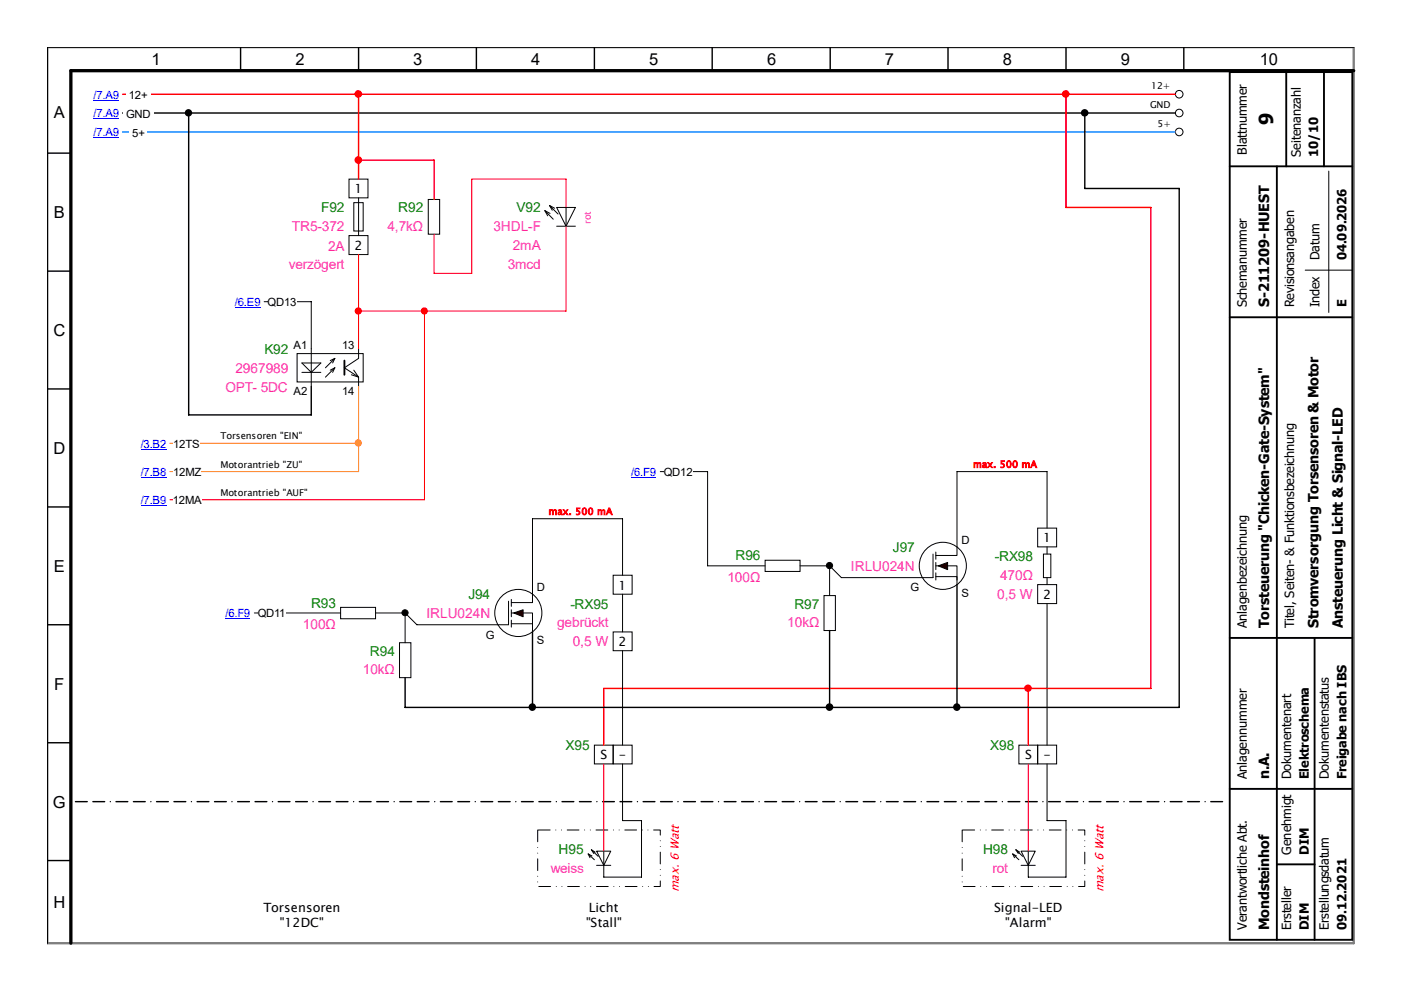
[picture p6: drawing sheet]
<svg xmlns="http://www.w3.org/2000/svg" width="297mm" height="210mm" viewBox="0 0 297 210" stroke-linecap="round" stroke-linejoin="round" font-family="sans-serif">
<path d="M16 170h244" fill="none" stroke="#000" stroke-width=".3" stroke-dasharray="2.5 1.2 2.5 1.2 0 1.2"/>
<circle cx="250" cy="20" r=".81" fill="none" stroke="#000" stroke-width=".21"/>
<path d="M26 20h223.2" fill="none" stroke="#f00" stroke-width=".3"/>
<path d="M26.8 18.8h5.1v2.6h-5.1z" fill="#fff"/>
<g fill="none" stroke="#000" stroke-width=".21">
<circle cx="250" cy="24" r=".81"/>
<circle cx="250" cy="28" r=".81"/>
</g>
<path d="M26 24h223.2" fill="none" stroke="#000" stroke-width=".3"/>
<path d="M26.1 22.8h6.5v2.6h-6.5z" fill="#fff"/>
<path d="M26 28h223.2" fill="none" stroke="#0080ff" stroke-width=".3"/>
<path d="M27.4 26.8h3.8v2.6h-3.8z" fill="#fff"/>
<g fill="none" stroke="#000" stroke-width=".21">
<path d="M220 112h4v4h-4zM130 122h4v4h-4zM130 134h4v4h-4zM132 126v8M220 124h4v4h-4zM222 128v30M126 158h4v4h-4zM130 158h4v4h-4zM216 158h4v4h-4zM220 158h4v4h-4zM222 162v12h4v12h-8v-5.5M124.7 181.1l1.3 1.2"/>
<path d="M124.7 181.1l.4 .8M124.7 181.1l.8 .4M125.4 180.2l1.4 1.4M125.4 180.2l.8 .5M125.4 180.2l.5 .8M126.5 180.5h3l-1.5 3zM126.5 183.5h3M128 180.5v3M214.7 181.1l1.3 1.2M214.7 181.1l.4 .8M214.7 181.1l.8 .4M215.4 180.2l1.4 1.4"/>
<path d="M215.4 180.2l.8 .5M215.4 180.2l.5 .8M216.5 180.5h3l-1.5 3zM216.5 183.5h3"/>
</g>
<path d="M218 162v18.5" fill="none" stroke="#f00" stroke-width=".21"/>
<path d="M226 20v24h18v102h-26v12" fill="none" stroke="#f00" stroke-width=".3"/>
<circle cx="226" cy="19.9" r=".65" fill="#f00"/>
<g fill="none" stroke="#f00" stroke-width=".3">
<path d="M218 146h-90v12"/>
<circle cx="226" cy="19.9" r=".65"/>
</g>
<circle cx="218" cy="145.9" r=".65" fill="#f00"/>
<circle cx="218" cy="145.9" r=".65" fill="none" stroke="#f00" stroke-width=".3"/>
<path d="M114 176h26v12h-26zM204 176h26v12h-26z" fill="none" stroke="#000" stroke-width=".21" stroke-dasharray="2.5 1.2 0 1.2 0 1.2"/>
<path d="M128 162v18.5" fill="none" stroke="#f00" stroke-width=".21"/>
<g fill="none" stroke="#000" stroke-width=".21">
<path d="M221.2 117.5h1.6v5h-1.6zM222 116v1.5M107.8 127.5v5h-2.3M108.4 127.1v1.5M108.4 129.3v1.5M108.4 131.5v1.5M132 138v20M222 122.5v1.5M132 162v12h4v12h-8v-2.5"/>
<circle cx="109.9" cy="130" r="5"/>
</g>
<path d="M108.9 130l2-.7v1.5z" fill="#400000"/>
<g fill="none" stroke="#000" stroke-width=".21">
<path d="M197.8 117.5v5h-2.3M198.4 117.1v1.5M198.4 119.3v1.5M72.2 128.8h7.4v2.4h-7.4zM84.7 136.3h2.4v7.4h-2.4zM108.4 132.2h4.5v1.8M108.4 130h4.5v3M108.9 130l2-.7v1.5zM112.9 126v1.8h-4.5M198.4 121.5v1.5"/>
<circle cx="199.9" cy="120" r="5"/>
</g>
<path d="M198.9 120l2-.7v1.5z" fill="#400000"/>
<g fill="none" stroke="#000" stroke-width=".21">
<path d="M162.2 118.8h7.4v2.4h-7.4zM169.6 120h6.3M175.9 120l2.5 2.5h17.1M175.9 120v6.3M198.4 120h4.5v3M198.9 120l2-.7v1.5zM202.9 116v1.8h-4.5M53.9 130h18.3M79.6 130h6.3M85.9 130l2.5 2.5h17.1M85.9 130v6.3M174.7 126.3h2.4v7.4h-2.4z"/>
<path d="M198.4 122.3h4.5v1.7"/>
<circle cx="175.9" cy="119.9" r=".66"/>
<circle cx="85.9" cy="129.9" r=".65"/>
</g>
<g fill="#000">
<circle cx="175.9" cy="119.9" r=".66"/>
<circle cx="85.9" cy="129.9" r=".65"/>
</g>
<path d="M112.9 134v16h-27v-6.3M202.9 124v26h-27v-16.3" fill="none" stroke="#000" stroke-width=".3"/>
<path d="M54.6 128.7h6v2.6h-6z" fill="#fff"/>
<path d="M140 100h10v20h12.2" fill="none" stroke="#000" stroke-width=".21"/>
<path d="M140.7 98.7h6.2v2.7h-6.2z" fill="#fff"/>
<g fill="none" stroke="#000" stroke-width=".21">
<path d="M56 64h10v18M63 75h14v6h-14zM64 77h4l-2 2zM64 79h4M71 76l-2 2M71 78l-2 2M71 76l-1 .5M71 76l-.5 1M71 78l-1 .5M71 78l-.5 1M74.5 79.5l1.5 .5M75 78.5l1 1.5"/>
<path d="M76 74v2l-3 2 3 2M76 80v2M222 112v-12h-19.1v16M132 122v-12h-19.1v16"/>
</g>
<g fill="none" stroke="#000" stroke-width=".3">
<path d="M230 24v16h20v110h-47.1"/>
<circle cx="230" cy="23.9" r=".65"/>
<circle cx="202.9" cy="149.9" r=".64"/>
</g>
<g fill="#000">
<circle cx="230" cy="23.9" r=".65"/>
<circle cx="202.9" cy="149.9" r=".64"/>
</g>
<path d="M73 76.5v3" fill="none" stroke="#000" stroke-width=".4"/>
<path d="M56.7 62.7h6.2v2.6h-6.2z" fill="#fff"/>
<path d="M74 38h4v4h-4zM74 50h4v4h-4zM75 43h2v6h-2zM76 42v8" fill="none" stroke="#000" stroke-width=".21"/>
<path d="M76 20v18" fill="none" stroke="#f00" stroke-width=".3"/>
<circle cx="76" cy="19.9" r=".66" fill="#f00"/>
<circle cx="76" cy="19.9" r=".66" fill="none" stroke="#f00" stroke-width=".3"/>
<path d="M76 54v20" fill="none" stroke="#f00" stroke-width=".21"/>
<path d="M76 82v12h-40" fill="none" stroke="#ff8000" stroke-width=".21"/>
<path d="M36.7 92.7h5.7v2.6h-5.7z" fill="#fff"/>
<path d="M76 94v6h-40" fill="none" stroke="#ff8000" stroke-width=".21"/>
<circle cx="76" cy="93.9" r=".66" fill="#ff8000"/>
<circle cx="76" cy="93.9" r=".66" fill="none" stroke="#ff8000" stroke-width=".21"/>
<path d="M36.7 98.7h6v2.7h-6z" fill="#fff"/>
<g fill="none" stroke="#000" stroke-width=".3">
<path d="M40 24v64h26v-6"/>
<circle cx="40" cy="23.9" r=".64"/>
</g>
<circle cx="40" cy="23.9" r=".64" fill="#000"/>
<path d="M90.8 42.3h2.4v7.4h-2.4zM115.5 44.7l1.8 1.8M115.5 44.7l.6 1.1M115.5 44.7l1.1 .6M116.5 43.6l1.8 1.8M116.5 43.6l1.1 .6M116.5 43.6l.6 1M118 44h4l-2 4zM118 48h4M120 44v4" fill="none" stroke="#000" stroke-width=".21"/>
<path d="M120 44v-6h-20v20h-8v-8.3M120 48v18h-44" fill="none" stroke="#f00" stroke-width=".21"/>
<circle cx="76" cy="65.9" r=".66" fill="#f00"/>
<circle cx="76" cy="65.9" r=".66" fill="none" stroke="#f00" stroke-width=".21"/>
<path d="M76 34h16v8.3" fill="none" stroke="#f00" stroke-width=".3"/>
<circle cx="76" cy="33.9" r=".66" fill="#f00"/>
<circle cx="76" cy="33.9" r=".66" fill="none" stroke="#f00" stroke-width=".3"/>
<path d="M90 66v40h-54" fill="none" stroke="#f00" stroke-width=".21"/>
<circle cx="89.9" cy="65.9" r=".64" fill="#f00"/>
<circle cx="89.9" cy="65.9" r=".64" fill="none" stroke="#f00" stroke-width=".21"/>
<path d="M36.6 104.7h6.2v2.6h-6.2z" fill="#fff"/>
<g fill="none" stroke="#000" stroke-width=".3">
<path d="M112.9 150h63"/>
<circle cx="112.9" cy="149.9" r=".64"/>
<circle cx="175.9" cy="149.9" r=".66"/>
</g>
<g fill="#000">
<circle cx="112.9" cy="149.9" r=".64"/>
<circle cx="175.9" cy="149.9" r=".66"/>
</g>
<path d="M19.9 18.7h5.4v2.8h-5.4z" fill="#fff"/>
<path d="M19.9 21.3h5.4" fill="none" stroke="#00f" stroke-width=".21"/>
<path d="M19.9 22.7h5.4v2.7h-5.4z" fill="#fff"/>
<path d="M19.9 25.2h5.4" fill="none" stroke="#00f" stroke-width=".21"/>
<path d="M19.9 26.7h5.4v2.8h-5.4z" fill="#fff"/>
<path d="M19.9 29.3h5.4" fill="none" stroke="#00f" stroke-width=".21"/>
<path d="M47.8 128.7h5.2v2.7h-5.2z" fill="#fff"/>
<path d="M47.8 131.2h5.2" fill="none" stroke="#00f" stroke-width=".21"/>
<path d="M133.8 98.7h5.2v2.7h-5.2z" fill="#fff"/>
<path d="M133.8 101.2h5.2" fill="none" stroke="#00f" stroke-width=".21"/>
<path d="M49.8 62.7h5.4v2.7h-5.4z" fill="#fff"/>
<path d="M49.8 65.2h5.4" fill="none" stroke="#00f" stroke-width=".21"/>
<path d="M29.8 92.7h5.5v2.8h-5.5z" fill="#fff"/>
<path d="M29.8 95.2h5.5" fill="none" stroke="#00f" stroke-width=".21"/>
<path d="M29.8 98.7h5.5v2.7h-5.5z" fill="#fff"/>
<path d="M29.8 101.2h5.5" fill="none" stroke="#00f" stroke-width=".21"/>
<path d="M29.8 104.7h5.5v2.7h-5.5z" fill="#fff"/>
<path d="M29.8 107.2h5.5" fill="none" stroke="#00f" stroke-width=".21"/>
<path d="M10 10h277v190h-277z" fill="none" stroke="#7f7f7f" stroke-width=".5"/>
<g fill="none" stroke="#000" stroke-width=".3">
<path d="M51 10v5M76 10v5M101 10v5M126 10v5M151 10v5M176 10v5M201 10v5M226 10v5M251 10v5M287 10h-277v190M10 32.5h5M10 57.5h5"/>
<path d="M10 82.5h5M10 107.5h5M10 132.5h5M10 157.5h5M10 182.5h5"/>
</g>
<path d="M287 15h-272v185" fill="none" stroke="#000" stroke-width=".7"/>
<path d="M260.7 15.3h26v184h-26zM272.7 15.3v20M280.7 15.3v20M260.7 35.3h26M270.7 35.3v164M260.7 67.3h26M260.7 135.3h26M278.7 135.3v64M260.7 167.3h26M270.7 183.3h8" fill="none" stroke="#000" stroke-width=".4"/>
<path d="M281.7 36.3v30M276.7 57.3h9.9" fill="none" stroke="#000" stroke-width=".21"/>
<text font-size="4.1" x="269.9" y="26.6" transform="rotate(-90 269.9 26.6)">9</text>
<g font-size="3.5">
<text x="32.1" y="13.7">1</text>
<text x="62.7" y="13.7">2</text>
<text x="87.6" y="13.7">3</text>
<text x="112.6" y="13.7">4</text>
<text x="137.6" y="13.7">5</text>
<text x="162.6" y="13.7">6</text>
<text x="187.6" y="13.7">7</text>
<text x="212.6" y="13.7">8</text>
<text x="237.6" y="13.7">9</text>
<text x="267.1" y="13.7">10</text>
<text x="11.4" y="24.9">A</text>
<text x="11.4" y="46.2">B</text>
<text x="11.3" y="71.2">C</text>
<text x="11.3" y="96.2">D</text>
<text x="11.4" y="121.2">E</text>
<text x="11.5" y="146.2">F</text>
<text x="11.2" y="171.2">G</text>
<text x="11.3" y="192.5">H</text>
</g>
<g font-size="3">
<text x="269.1" y="65.2" transform="rotate(-90 269.1 65.2)">S-211209-HUEST</text>
<text x="269.1" y="133.2" transform="rotate(-90 269.1 133.2)">Torsteuerung &quot;Chicken-Gate-System&quot;</text>
<text x="279.6" y="133.2" transform="rotate(-90 279.6 133.2)">Stromversorgung Torsensoren &amp; Motor</text>
<text x="284.7" y="133.2" transform="rotate(-90 284.7 133.2)">Ansteuerung Licht &amp; Signal-LED</text>
<text x="269.1" y="165.2" transform="rotate(-90 269.1 165.2)">n.A.</text>
<text x="269.1" y="197.2" transform="rotate(-90 269.1 197.2)">Mondsteinhof</text>
</g>
<g font-size="2.9" fill="#008000">
<text x="68.1" y="45">F92</text>
<text x="84.5" y="45">R92</text>
<text x="109.5" y="45">V92</text>
<text x="56" y="75">K92</text>
<text x="155.9" y="118.8">R96</text>
<text x="189.3" y="117">J97</text>
<text x="210.9" y="119">-RX98</text>
<text x="66" y="128.8">R93</text>
<text x="99.3" y="127">J94</text>
<text x="120.9" y="129">-RX95</text>
<text x="168.4" y="129">R97</text>
<text x="78.4" y="139">R94</text>
<text x="119.9" y="159">X95</text>
<text x="209.9" y="159">X98</text>
<text x="118.4" y="181">H95</text>
<text x="208.4" y="181">H98</text>
</g>
<g font-size="2.9" fill="#f0f">
<text x="61.8" y="49">TR5-372</text>
<text x="69.6" y="53.1">2A</text>
<text x="82.1" y="49">4,7kΩ</text>
<text x="104.6" y="49">3HDL-F</text>
<text x="108.8" y="53">2mA</text>
<text x="61.2" y="57.1">verzögert</text>
<text x="107.7" y="57">3mcd</text>
<text x="47.8" y="83">OPT- 5DC</text>
<text x="50" y="79">2967989</text>
<text x="154.2" y="123.3">100Ω</text>
<text x="180.4" y="121">IRLU024N</text>
<text x="212" y="123">470Ω</text>
<text x="90.4" y="131">IRLU024N</text>
<text x="211.5" y="127">0,5 W</text>
<text x="64.2" y="133.3">100Ω</text>
<text x="118.1" y="133">gebrückt</text>
<text x="121.5" y="137">0,5 W</text>
<text x="166.9" y="133">10kΩ</text>
<text x="76.9" y="143">10kΩ</text>
<text x="116.8" y="185">weiss</text>
<text x="210.4" y="185">rot</text>
</g>
<g font-size="2.7">
<text x="264.4" y="32.8" transform="rotate(-90 264.4 32.8)">Blattnummer</text>
<text x="275.8" y="33.2" transform="rotate(-90 275.8 33.2)">Seitenanzahl</text>
<text x="279.5" y="33.2" transform="rotate(-90 279.5 33.2)">10/10</text>
<text x="75.1" y="41">1</text>
<text x="75.1" y="53">2</text>
<text x="279.8" y="55.2" transform="rotate(-90 279.8 55.2)">Datum</text>
<text x="285.5" y="55.2" transform="rotate(-90 285.5 55.2)">04.09.2026</text>
<text x="264.4" y="65.2" transform="rotate(-90 264.4 65.2)">Schemanummer</text>
<text x="274.4" y="65.2" transform="rotate(-90 274.4 65.2)">Revisionsangaben</text>
<text x="279.8" y="65.2" transform="rotate(-90 279.8 65.2)">Index</text>
<text x="285.5" y="65.2" transform="rotate(-90 285.5 65.2)">E</text>
<text x="221.1" y="115">1</text>
<text x="131.1" y="125">1</text>
<text x="221.1" y="127">2</text>
<text x="131.1" y="137">2</text>
<text x="264.4" y="133.2" transform="rotate(-90 264.4 133.2)">Anlagenbezeichnung</text>
<text x="274.4" y="133.2" transform="rotate(-90 274.4 133.2)">Titel, Seiten- &amp; Funktionsbezeichnung</text>
<text x="127.3" y="161">S</text>
<text x="131.2" y="161">-</text>
<text x="217.3" y="161">S</text>
<text x="221.2" y="161">-</text>
<text x="264.4" y="165.2" transform="rotate(-90 264.4 165.2)">Anlagennummer</text>
<text x="273.8" y="165.2" transform="rotate(-90 273.8 165.2)">Dokumentenart</text>
<text x="277.5" y="165.2" transform="rotate(-90 277.5 165.2)">Elektroschema</text>
<text x="281.8" y="165.2" transform="rotate(-90 281.8 165.2)">Dokumentenstatus</text>
<text x="285.5" y="165.2" transform="rotate(-90 285.5 165.2)">Freigabe nach IBS</text>
<text x="273.8" y="181.2" transform="rotate(-90 273.8 181.2)">Genehmigt</text>
<text x="277.5" y="181.2" transform="rotate(-90 277.5 181.2)">DIM</text>
<text x="55.8" y="193.3">Torsensoren</text>
<text x="59.3" y="196.6">&quot;12DC&quot;</text>
<text x="124.2" y="196.6">&quot;Stall&quot;</text>
<text x="124.8" y="193.3">Licht</text>
<text x="210.8" y="193.3">Signal-LED</text>
<text x="213.1" y="196.6">&quot;Alarm&quot;</text>
<text x="264.4" y="197.2" transform="rotate(-90 264.4 197.2)">Verantwortliche Abt.</text>
<text x="273.8" y="197.2" transform="rotate(-90 273.8 197.2)">Ersteller</text>
<text x="277.5" y="197.2" transform="rotate(-90 277.5 197.2)">DIM</text>
<text x="281.8" y="197.2" transform="rotate(-90 281.8 197.2)">Erstellungsdatum</text>
<text x="285.5" y="197.2" transform="rotate(-90 285.5 197.2)">09.12.2021</text>
</g>
<g font-size="2.5" fill="#f00">
<text x="143.9" y="189.1" transform="rotate(-90 143.9 189.1)">max. 6 Watt</text>
<text x="233.9" y="189.1" transform="rotate(-90 233.9 189.1)">max. 6 Watt</text>
</g>
<g font-size="2.4" fill="#00f">
<text x="19.9" y="20.9">/7.A9</text>
<text x="19.9" y="24.9">/7.A9</text>
<text x="19.9" y="28.9">/7.A9</text>
<text x="49.8" y="64.9">/6.E9</text>
<text x="29.8" y="94.9">/3.B2</text>
<text x="29.8" y="100.9">/7.B8</text>
<text x="133.8" y="100.9">/6.F9</text>
<text x="29.8" y="106.9">/7.B9</text>
<text x="47.8" y="130.9">/6.F9</text>
</g>
<g font-size="2.4">
<text x="27.3" y="21">12+</text>
<text x="26.8" y="25">GND</text>
<text x="28" y="29">5+</text>
<text x="56.7" y="64.9">QD13</text>
<text x="62.2" y="74.1">A1</text>
<text x="72.5" y="74.1">13</text>
<text x="62.2" y="83.8">A2</text>
<text x="72.5" y="83.8">14</text>
<text x="36.7" y="94.9">12TS</text>
<text x="36.7" y="100.9">12MZ</text>
<text x="140.7" y="100.9">QD12</text>
<text x="36.6" y="106.9">12MA</text>
<text x="203.8" y="115.3">D</text>
<text x="113.8" y="125.3">D</text>
<text x="193" y="125.4">G</text>
<text x="54.6" y="130.9">QD11</text>
<text x="203.8" y="126.6">S</text>
<text x="103" y="135.4">G</text>
<text x="113.8" y="136.6">S</text>
</g>
<g font-size="2">
<text x="243.8" y="23">GND</text>
<text x="244" y="19">12+</text>
<text x="245.4" y="27">5+</text>
<text x="46.7" y="93.2">Torsensoren &quot;EIN&quot;</text>
<text x="46.7" y="99.2">Motorantrieb &quot;ZU&quot;</text>
<text x="46.7" y="105.2">Motorantrieb &quot;AUF&quot;</text>
</g>
<text font-size="2" fill="#f0f" x="125.3" y="47.5" transform="rotate(-90 125.3 47.5)">rot</text>
<g font-size="2" fill="#f00">
<text x="206.3" y="99.1">max. 500 mA</text>
<text x="116.3" y="109.1">max. 500 mA</text>
</g>
</svg>
